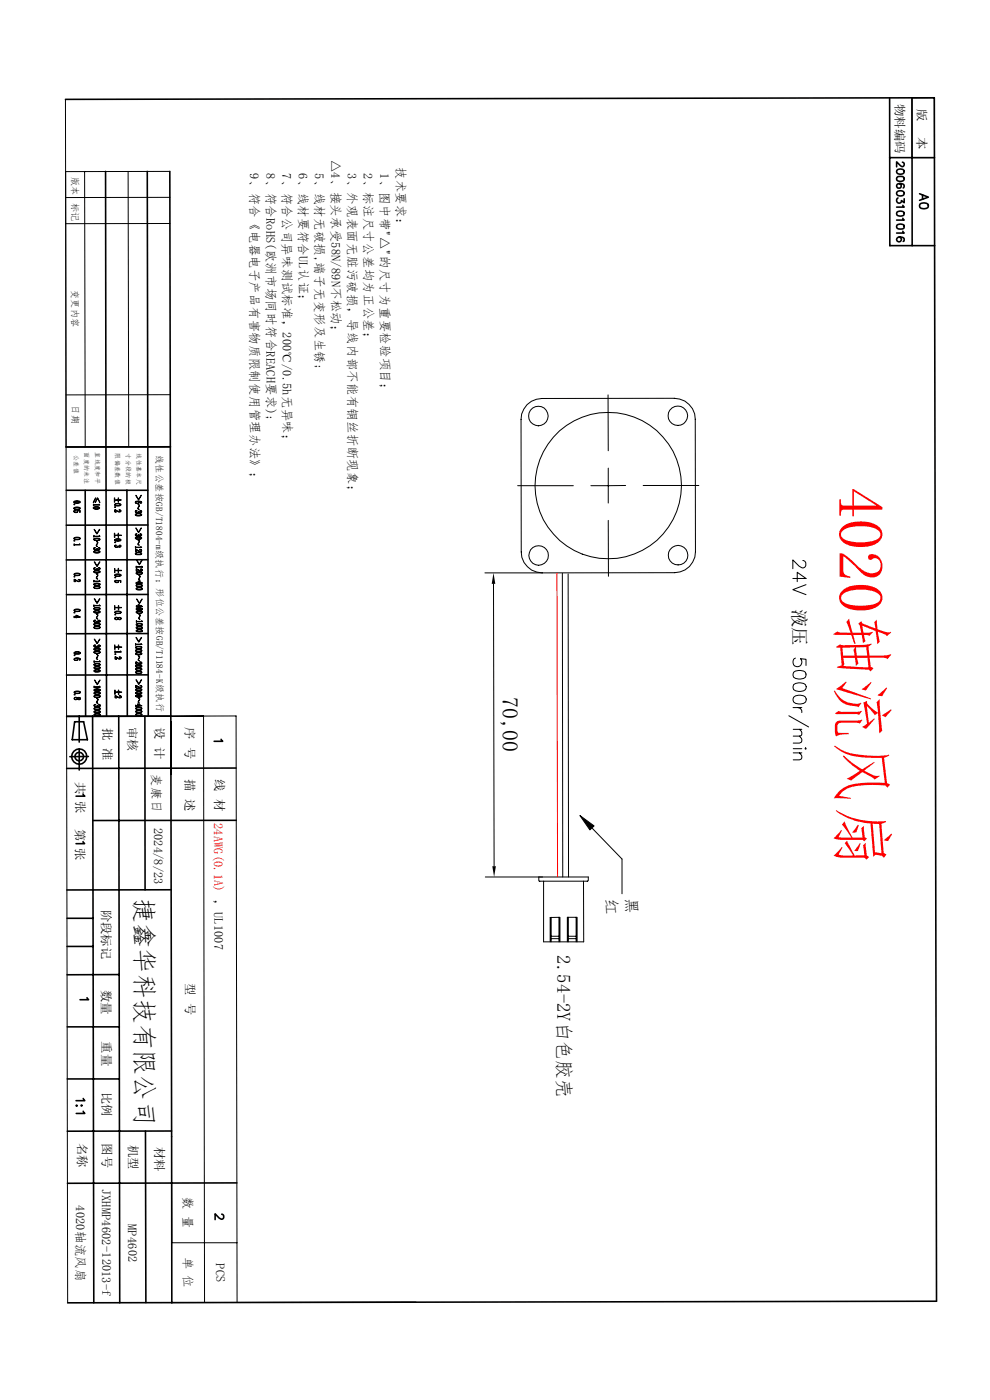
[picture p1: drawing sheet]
<svg xmlns="http://www.w3.org/2000/svg" width="210mm" height="297mm" viewBox="0 0 210 297" stroke-linecap="round" stroke-linejoin="round" font-family="sans-serif">
<g fill="none" stroke="#000" stroke-width=".34">
<path d="M13.9 21.1l184.3-.4 .5 255.4-184.3 .3M22.4 36.4l.2 115.5M31.2 36.4l.3 115.5M36 36.4l.2 115.5M188.7 20.8l.1 31.3h9.5M188.7 33.4h9.5M190.3 36.1a1 1 0 0 1 1.5 .2 .82 .82 0 0 1-.8 .7 .82 .82 0 0 1-.8-.7zM190.3 37.6l.6-.2a.68 .68 0 0 1 .9 .4 .86 .86 0 0 1-.7 .7 .86 .86 0 0 1-.9-.5zM190.8 38.9a.49 .49 0 0 1 .3 .7 .49 .49 0 0 1-.7 .2 .49 .49 0 0 1 0-.8l.4-.1a.76 .76 0 0 1 1 .6l-.2 .4M191.4 34.4l.4 .3v.3l-.3 .3h-.3l-1-1v1.1M193.5 20.8v31.3M190.3 40.7a.91 .91 0 0 1 1.5 .4 .86 .86 0 0 1-.9 .5 .86 .86 0 0 1-.7-.7z"/>
<path d="M190.3 45l.6-.2a.7 .7 0 0 1 .9 .6 .92 .92 0 0 1-1.6 0zM190.3 47.8l.6-.3a.68 .68 0 0 1 .9 .7l-.3 .4h-.4a.68 .68 0 0 1-.9-.6zM190.5 42a.55 .55 0 0 0-.2 1 .55 .55 0 0 0 .9-.5l.6 .5v-.8M190.8 50.3a.51 .51 0 0 1 .4 .7 .51 .51 0 0 1-.8 .2 .51 .51 0 0 1 .1-.8 .8 .8 0 0 1 .9-.1 .8 .8 0 0 1 .4 .8l-.2 .1M191.5 43.6l.3 .3h-1.6M191.5 46.3l.3 .4h-1.6M191.5 49.1l.3 .3h-1.6M195.1 41.1l1.8 .7-1.8 .7M195.2 43.3a1.23 1.23 0 0 1 1.7 .3v.1a1.03 1.03 0 0 1-1.5 .5 .63 .63 0 0 1-.2-.9zM195.7 41.4v.8M36.2 94.8h-22.2M14.1 104h17.3"/>
<path d="M18.1 104l.1 47.9M26.9 104l.1 47.9M31.4 111.4h-17.3M31.4 118.7l-17.3 .1M31.4 134.4l-17.3 .1M31.4 126.1l-17.3 .1M15.8 153.1h1.9l.8 3.8h-3.2zM16.8 151.9v5.5M16.8 158.9v4.5M19.6 151.9l.3 124.5M25.2 151.9l.2 124.5M30.7 151.9l.1 36.9"/>
<path d="M31.4 143.2h-17.3M36.2 153.1l.1 11.1M36.2 151.9l.2 124.5M36.2 151.9l-22.1 .1M46.9 156.8l.3 .5h-1.8M17.6 168.4l.4 .5h-1.9M17.6 178.6l.3 .4h-1.8M18.8 160.5h-4M50.1 162.9l-36 .1M50.1 174l-30.4 .1M14.2 194.8h5.5M36.3 188.8h-22.1"/>
<path d="M14.2 200.8h5.5M14.3 217.8h11M18.5 211.7l.3 .4h-1.8M25.3 206.8h-11.1M14.3 228.9h11M16.1 234.6l.2-.2v.2zM17.2 234.5h.2l-.1 .2zM17.7 233l.3 .5h-1.9M17.7 235.8l.3 .4h-1.8M30.9 239.9v36.5M36.4 239.9l-22.1 .1M47 257.6l.5 .3-.2 .7a.61 .61 0 0 1-.8-.2l-.9-.9v1.2"/>
<path d="M50.2 251h-35.9"/>
<circle cx="16.8" cy="160.5" r="1.61"/>
<circle cx="16.8" cy="160.5" r=".92"/>
</g>
<g fill="none" stroke="#000" stroke-width=".21">
<path d="M13.9 21.1l.5 255.3M17.9 36.4l.2 58.4M27.2 36.4l.1 58.4M36 36.4h-22.1l.1 58.4M193.5 20.8l4.7-.1v12.7h-4.7zM36.1 47.4l-22.2 .1M36.1 41.9h-22.2M36.1 83.7l-22.1 .1M111.8 85.9l.9-.8 1.1-.4 1.1-.2h28.1a4.5 4.5 0 0 1 4.5 4.4v28.2a4.4 4.4 0 0 1-4.4 4.4h-28.1a4.5 4.5 0 0 1-4.4-4.4l-.1-28.1 .2-1.2 .4-1zM129 83.8v11.8M129 99.3v7.4M109.8 103h11.8"/>
<path d="M129 110.4l.1 11.9M132.7 103h-7.4M136.4 103h11.9M170.3 118.9l.5 .3 .1 .8a.65 .65 0 0 1-1 .4l-1.7-1.6v1.9M102.9 121.5h12.1M104.7 123.9l.1 59.9M119.3 121.6l.1 64.5M120.5 121.8l.1 64.3M168.2 122.7h2.8l-1.9-1.3v2M168.7 139.6a.97 .97 0 0 0-.3 1.4 .97 .97 0 0 0 1.4 .2 .97 .97 0 0 0 0-1.5l1.2 .2v1.3M171 124l-2.8 1.1 2.8 1.1M167.3 151.8l4.2 2.4"/>
<path d="M168.2 150.1h1.9M168.3 154.7h1.8M168.3 158.8h1.8M168.3 159.7h1.8M168.4 142.6a2.2 2.2 0 0 1 2.5 0 .9 .9 0 0 1-.4 1.3 2.38 2.38 0 0 1-2.1-.2l-.2-.4zM168.4 145.2a2.2 2.2 0 0 1 2.5 0 .83 .83 0 0 1-.4 1.4 2.38 2.38 0 0 1-2.1-.3l-.2-.4zM168.4 147.9a2.09 2.09 0 0 1 2.5 0 .88 .88 0 0 1-.4 1.3 2.23 2.23 0 0 1-2.1-.3l-.2-.4zM169.3 150.1a.91 .91 0 0 1 .8 1.1M169.6 154.7l.5 .7-.1 .6-1.7 .2M169.6 156.2l.5 .6-.1 .7-.4 .1h-1.3M169.6 159.7l.5 .7-.1 .6-.4 .2h-1.3M170.9 158.7l.1 .1-.1 .2-.1-.2z"/>
<path d="M125.6 175.6l6.4 6.6v7.4M114.3 186.1v.7l.1 .1h10.2l.2-.1v-.7h-21.8M115.3 186.9v12.9h8.5v-12.9M116.7 199.8v-5.2h2.1v5.2M116.9 198.6h1.7M116.9 194.6v5.2M116.9 199.1h1.7M118.6 194.6v5.2M120.4 199.8v-5.2h2v5.2M120.6 198.6h1.6M120.6 199.1h1.6M120.6 194.6v5.2"/>
<path d="M122.2 194.6v5.2M36.4 251v12.7h13.9M43.4 276.3l-.2-124.4h-7h13.9l.2 124.4M88.2 276.2l-51.6 .2"/>
<circle cx="114.2" cy="88.3" r="2.07"/>
<circle cx="143.8" cy="88.2" r="2.06"/>
<circle cx="114.3" cy="117.8" r="2.09"/>
<circle cx="129.1" cy="103" r="15.5"/>
<circle cx="143.8" cy="117.8" r="2.06"/>
</g>
<g fill="#000" stroke="#000" stroke-width=".21">
<path d="M15.7 106.5l.5 .2 .7-.1-.4-.3zM15.7 106.3h.2a.87 .87 0 0 1 1.1 .3l-.2 .1a.8 .8 0 0 1-1.1-.2zM15.7 107a.09 .09 0 0 1 .1 0 .09 .09 0 0 1-.1 0zM15.7 107.8l.3 .2a.79 .79 0 0 0 .9-.2l-.4-.1zM15.7 107.8l.2-.2a.87 .87 0 0 1 1.1 .3l-.2 .1a.8 .8 0 0 1-1.1-.2zM15.7 108.3l.3-.1v.2l-.3-.1 .2 .3 .6-.1-.2-.2h.7v.4h-.1v-.4h-.5a.36 .36 0 0 1-.3 .5 .36 .36 0 0 1-.4-.5z"/>
<path d="M15.7 114.2a.8 .8 0 0 0 1.1 .1h.2l-.2-.2zM15.7 114.2l.3-.2a.72 .72 0 0 1 1 .3l-.2 .2a.81 .81 0 0 1-1.1-.3zM15.7 114.7a.1 .1 0 0 1 .2 0 .1 .1 0 0 1-.2 0zM15.7 115.4l.1 .1h1l.1-.1 .1 .2h-1.3v.1z"/>
<path d="M20.3 105.6l-.5 1zM20.7 105.6l.5 1-.5-.9-.5 .9zM19.8 106.9l.1 .2h1.1v-.2l.2 .2h-1.3l-.1 .2zM19.9 107.7v.1l.1 .1 1.1-.1-.3-.2zM19.8 107.7l.3-.2a.72 .72 0 0 1 1 .3l-.2 .2a.81 .81 0 0 1-1.1-.3z"/>
<path d="M19.9 112.3l.7 .9 .6-.9-.6 1zM19.9 113.6l.1 .1h1l.1-.1 .1 .2h-1.3v.2zM19.9 114.4l.5 .2 .8-.1-.5-.2zM19.9 114.3l.3-.1a.77 .77 0 0 1 1 .3l-.2 .1a.87 .87 0 0 1-1.1-.2zM20.4 114.9l.4 .2-.3 .6 .2 .3-.3-.3 .1-.3a.32 .32 0 0 0 .2-.3 .32 .32 0 0 0-.3-.2zM19.9 116.2h.3h-.2a.29 .29 0 0 0 .2 .4 .29 .29 0 0 0 .4-.3 .26 .26 0 0 0 .3 .3 .26 .26 0 0 0 .2-.4h-.2a.25 .25 0 0 1 .3 .1 .25 .25 0 0 1-.1 .4 .25 .25 0 0 1-.3-.1l-.2-.1-.2 .1a.34 .34 0 0 1-.4 0 .34 .34 0 0 1-.1-.4zM20 117l-.1 .1 .3 .1 1-.1-.5-.2zM19.9 117l.3-.2a.72 .72 0 0 1 1 .3l-.2 .2a.81 .81 0 0 1-1.1-.3z"/>
<path d="M20 119.2l.6 .9 .6-.9-.6 1zM19.9 120.5l.3-.1-.2 .1a.3 .3 0 0 0 .3 .4 .3 .3 0 0 0 .3-.3 .26 .26 0 0 0 .3 .2 .26 .26 0 0 0 .2-.3h-.2a.24 .24 0 0 1 .3 0 .24 .24 0 0 1 0 .4 .24 .24 0 0 1-.3 0l-.3-.2-.4 .2a.27 .27 0 0 1-.3-.1 .27 .27 0 0 1 0-.3zM19.9 121.3l.5 .2 .8-.1-.3-.2zM19.9 121.2l.3-.1a.81 .81 0 0 1 1.1 .3l-.3 .1a.72 .72 0 0 1-1.1-.3zM20.4 121.8h.1a.47 .47 0 0 1 .3 .4 .47 .47 0 0 1-.3 .4l.2 .3-.3-.3 .1-.2a.33 .33 0 0 0 .2-.3 .33 .33 0 0 0-.3-.3zM19.9 123.1l.1 .2h1l.1-.2 .2 .3h-1.3l-.1 .1zM19.9 123.9l.5 .2 .8-.1-.5-.2zM20 123.8l.2-.1a.87 .87 0 0 1 1.1 .3l-.3 .2a.77 .77 0 0 1-1.1-.3zM20 124.5l-.1 .2 .2 .1 1.1-.1-.3-.2zM20 124.5l.2-.1a.81 .81 0 0 1 1.1 .3l-.3 .1a.72 .72 0 0 1-1.1-.3z"/>
<path d="M24.3 105.6v1zM24.5 106h.6v-.4v.4l.6 .1h-.6v.5v-.5zM24.5 107l-.1 .1a.8 .8 0 0 0 1 .1l.2-.1-.2-.2zM24.4 106.9l.2-.1a.81 .81 0 0 1 1.1 .3l-.3 .2a.81 .81 0 0 1-1.1-.3zM24.3 107.6a.1 .1 0 0 1 .2 0 .1 .1 0 0 1-.2 0zM24.3 108.1h.1a.88 .88 0 0 0 1.2 .3l-.4-.2a.29 .29 0 0 1 .4 .1 .29 .29 0 0 1-.1 .3 .29 .29 0 0 1-.4 0l-.7-.4v.3l.2 .1h-.3z"/>
<path d="M24.3 113.1l.1 .9h-.1zM24.5 113.5h.6v-.4v.4l.7 .1h-.7v.4v-.4zM24.4 114.5l.4 .2 .8-.1-.5-.2zM24.3 114.5l.3-.2a.77 .77 0 0 1 1.1 .3l-.3 .2a.87 .87 0 0 1-1.1-.3zM24.3 115l.3 .1h-.2zM24.3 115.7h.4h-.3a.3 .3 0 0 0 .3 .4 .3 .3 0 0 0 .3-.3 .26 .26 0 0 0 .3 .2 .26 .26 0 0 0 .2-.3h-.2a.24 .24 0 0 1 .4 0 .24 .24 0 0 1 0 .4 .24 .24 0 0 1-.4 0l-.2-.2-.3 .2h-.3z"/>
<path d="M28.8 105.1l.6 .9 .6-.9-.6 .9zM28.9 106.4l-.2 .2 .2 .1 .6-.1-.3-.2zM28.8 106.4l.1-.1a.83 .83 0 0 1 1.2 .3l-.3 .2 .2-.1-.1-.3h-.6l.2 .1a.41 .41 0 0 1-.4 .3 .41 .41 0 0 1-.4-.3zM29.3 107l.3 .2-.2 .5a.24 .24 0 0 0-.1 .2 .24 .24 0 0 0 .2 .2l-.3-.2 .1-.3a.32 .32 0 0 0 .2-.4 .32 .32 0 0 0-.2-.2zM28.7 108.4l.4-.1-.4 .2 .2 .2h.4l.1-.2 .3 .2 .3-.1v-.2h-.3a.24 .24 0 0 1 .3 0 .24 .24 0 0 1 0 .3 .24 .24 0 0 1-.3 .1l-.3-.2-.3 .2a.29 .29 0 0 1-.3-.1 .29 .29 0 0 1-.1-.3zM28.8 109.1l-.1 .1 .3 .1 1-.1-.5-.2zM28.8 109.1l.2-.1a.81 .81 0 0 1 1.1 .3l-.3 .1a.72 .72 0 0 1-1.1-.3z"/>
<path d="M28.8 112l.6 .9 .6-.9-.6 1zM28.7 113.3h.4l-.3 .1 .1 .2h.4l.1-.2 .3 .2 .3-.1-.3-.2a.23 .23 0 0 1 .3 .1 .23 .23 0 0 1-.2 .3l-.4-.2-.3 .2a.29 .29 0 0 1-.3 0 .29 .29 0 0 1-.1-.4zM28.8 114v.1a.8 .8 0 0 0 1 .2l.2-.2-.2-.1zM28.8 114l.2-.1a.81 .81 0 0 1 1.1 .3l-.3 .2a.75 .75 0 0 1-1.1-.3zM29.3 114.6l.3 .2-.3 .6 .2 .3a.39 .39 0 0 1-.3-.4 .39 .39 0 0 1 .3-.4zM28.7 116l.1 .1h1.1v-.1l.2 .2h-1.2l-.2 .1zM28.7 116.5h.2a.87 .87 0 0 0 1.1 .3l-.4-.2a.27 .27 0 0 1 .4 0 .27 .27 0 0 1 0 .4 .27 .27 0 0 1-.4 0l-.7-.4-.1 .3 .2 .2-.3-.1zM28.8 117.4a.52 .52 0 0 0 .7 .2h.4l.1-.2-.5-.1zM28.8 117.3l.2-.1a.75 .75 0 0 1 1.1 .3l-.3 .2a.87 .87 0 0 1-1.1-.3z"/>
<path d="M29 118.8l.5 .9 .7-.9-.6 1zM28.9 120.1l.1 .1h1.1v-.1l.1 .2h-1.2l-.1 .2zM28.9 120.7h.1a.98 .98 0 0 0 1.1 .2v-.1h-.3a.24 .24 0 0 1 .3 0 .24 .24 0 0 1 .1 .3 .24 .24 0 0 1-.4 .1l-.8-.5v.4l.2 .1h-.3zM28.9 121.6l.3 .2 .9-.2-.4-.2zM28.9 121.5l.2-.1a.81 .81 0 0 1 1.1 .3l-.3 .1a.72 .72 0 0 1-1-.3zM29.4 122l.4 .3-.3 .4a.27 .27 0 0 0 0 .3 .27 .27 0 0 0 .2 .1l-.3-.2 .3-.5zM28.9 123.5l.4 .2v-.4l.9 .4h-.9v.2v-.2h-.3l-.1 .2zM29.3 123.4v.3h.7zM29 124.1l-.1 .2 .5 .1 .7-.2a.8 .8 0 0 0-1-.1zM29 124.1l.1-.1a.81 .81 0 0 1 1.1 .3l-.2 .2a.75 .75 0 0 1-1.1-.3zM29 124.8l-.1 .1 .3 .2a.79 .79 0 0 0 .9-.2l-.4-.2zM29 124.8l.1-.1a.81 .81 0 0 1 1.1 .3l-.2 .1a.75 .75 0 0 1-1.1-.3z"/>
<path d="M15.8 129.4l-.1 .1 .2 .1 1.1-.1-.3-.2zM15.7 129.4l.3-.2a.81 .81 0 0 1 1.1 .3l-.3 .2a.72 .72 0 0 1-1.1-.3zM15.7 130a.11 .11 0 0 1 .2 0 .11 .11 0 0 1-.2 0zM15.7 130.7v.2h.4v-.4l1 .4h-.9v.2l-.1-.2h-.3l-.1 .2zM16.2 130.6v.3h.6z"/>
<path d="M15.8 121.8l-.1 .1 .3 .1 1-.1-.5-.2zM15.7 121.8l.3-.2a.72 .72 0 0 1 1 .3l-.2 .2a.72 .72 0 0 1-1.1-.3zM15.7 122.4a.12 .12 0 0 1 .2 0 .12 .12 0 0 1-.2 0zM15.7 122.9h.1a.96 .96 0 0 0 1.2 .3l-.4-.3a.3 .3 0 0 1 .4 .2 .3 .3 0 0 1-.1 .4 .3 .3 0 0 1-.4-.1l-.7-.4v.3l.2 .1h-.3z"/>
<path d="M15.7 138.5l.3 .2a.79 .79 0 0 0 1-.2l-.5-.2zM15.7 138.5l.3-.2a.81 .81 0 0 1 1.1 .3l-.5 .2a.56 .56 0 0 1-.9-.3zM15.7 139a.1 .1 0 0 1 .2 0 .1 .1 0 0 1-.2 0zM15.8 139.7v.3l.7-.1-.2-.2zM15.7 139.8a.9 .9 0 0 1 1.4 .2h-.3l.2-.2-.6-.1h.1a.4 .4 0 0 1-.4 .5 .4 .4 0 0 1-.4-.4z"/>
<path d="M20 127l.6 .9 .6-.9-.6 1zM19.9 128.3l.1 .1h1.1v-.1l.2 .2h-1.2l-.2 .2zM19.9 129.1l.5 .2 .8-.1a.8 .8 0 0 0-1.1-.2zM20 129l.2-.1a.87 .87 0 0 1 1.1 .3 .97 .97 0 0 1-1.4-.1zM20 129.7l-.1 .1 .3 .2a.79 .79 0 0 0 1-.2l-.5-.2zM20 129.7l.2-.1a.81 .81 0 0 1 1.1 .3l-.3 .1a.75 .75 0 0 1-1.1-.2zM20.4 130.3l.4 .2-.3 .6 .2 .3-.3-.2 .3-.6zM20 131.6h.3l-.3 .1 .1 .2a.34 .34 0 0 0 .5-.2h.1a.26 .26 0 0 0 .1 .3 .26 .26 0 0 0 .3-.1l.1-.2-.3-.1h.1a.27 .27 0 0 1 .1 .4 .27 .27 0 0 1-.4-.1l-.1-.1a.33 .33 0 0 1-.4 .3 .33 .33 0 0 1-.2-.5zM20.1 132.3l-.1 .2 .1 .1 1.1-.1-.2-.2zM20 132.3l.2-.1a.81 .81 0 0 1 1.1 .3l-.3 .2a.81 .81 0 0 1-1.1-.3zM20.1 133l-.1 .1a.8 .8 0 0 0 1 .1l.2-.1-.2-.1zM20 133l.2-.1a.75 .75 0 0 1 1.1 .3l-.3 .1a.81 .81 0 0 1-1.1-.2z"/>
<path d="M20 135.6l.6 .8 .6-.8-.6 1zM20 136.8h.3l-.3 .1a.32 .32 0 0 0 .3 .3 .32 .32 0 0 0 .4-.2 .24 .24 0 0 0 .2 .2 .24 .24 0 0 0 .2-.3h-.2h.3a.29 .29 0 0 1-.1 .4 .29 .29 0 0 1-.4-.2 .36 .36 0 0 1-.5 .3 .36 .36 0 0 1-.2-.6zM20 137.7l.2 .2 1-.1-.5-.3zM20 137.6l.2-.1a.77 .77 0 0 1 1.1 .3l-.3 .1a.87 .87 0 0 1-1.1-.2zM20.1 138.3l-.1 .1 .2 .1 1-.1-.2-.2zM19.9 138.3l.3-.2a.72 .72 0 0 1 1.1 .3l-.3 .2a.81 .81 0 0 1-1.1-.3zM20.5 138.8l.3 .2-.3 .6 .2 .3-.3-.2 .2-.3a.32 .32 0 0 0 .1-.3 .32 .32 0 0 0-.2-.3zM19.9 140.2l.2 .1h.9l.2-.1 .1 .2h-1.3l-.1 .1zM20 141l.4 .2 .8-.1-.5-.3zM19.9 141l.3-.2a.77 .77 0 0 1 1.1 .3l-.3 .1a.87 .87 0 0 1-1.1-.2zM20.1 141.6l-.1 .1 .2 .1 1-.1-.2-.2zM20 141.5l.2-.1a.72 .72 0 0 1 1.1 .3l-.3 .2a.72 .72 0 0 1-1.1-.3zM20 142.3l.2 .2 1-.1-.5-.2zM20 142.2l.2-.1a.77 .77 0 0 1 1.1 .3l-.3 .1a.73 .73 0 0 1-1.1-.2z"/>
<path d="M24.3 120.6l.1 .9zM24.6 121h.5v-.4v.4l.7 .1h-.7v.4v-.4zM24.5 121.9l-.1 .2 .2 .1 1-.1-.2-.2zM24.3 122l.3-.2a.81 .81 0 0 1 1.1 .3l-.3 .2a.72 .72 0 0 1-1.1-.3zM24.3 122.5a.1 .1 0 0 1 .2 0 .1 .1 0 0 1-.2 0zM24.4 123.2l.3-.1-.2 .1a.32 .32 0 0 0 .2 .4 .32 .32 0 0 0 .4-.3l-.1-.2h.7v.5l-.1-.4h-.5a.39 .39 0 0 1-.3 .5 .39 .39 0 0 1-.5-.4z"/>
<path d="M24.3 128.5l.1 .9zM24.6 128.9h.5l.1-.4v.4h.6h-.6l-.1 .5v-.5zM24.5 129.8l.1 .2h1.1l-.3-.2zM24.3 129.8l.3-.1a.81 .81 0 0 1 1.1 .3l-.3 .1a.81 .81 0 0 1-1.1-.3zM24.3 130.4a.1 .1 0 0 1 .2 0 .1 .1 0 0 1-.2 0zM24.4 131.1a.26 .26 0 0 0 .3 .3 .26 .26 0 0 0 .2-.3zM24.4 131.1l.4-.2 .3 .2a.33 .33 0 0 1 .5-.2 .33 .33 0 0 1 0 .6 .33 .33 0 0 1-.5-.2l-.4 .2a.28 .28 0 0 1-.3-.1 .28 .28 0 0 1 0-.3zM25.2 131.1l-.1 .1a.22 .22 0 0 0 .4 .2 .21 .21 0 0 0-.1-.3z"/>
<path d="M24.3 136.8l.1 1h-.1zM24.6 137.2h.5l.1-.4v.4l.6 .1h-.6l-.1 .5v-.5zM24.4 138.1l.1 .2h1l.1-.2 .1 .2h-1.3v.2zM24.3 138.8a.15 .15 0 0 1 .3 0 .15 .15 0 0 1-.3 0zM24.4 139.3h.1a.96 .96 0 0 0 1.2 .3l-.1-.2h-.3a.23 .23 0 0 1 .4 .1 .23 .23 0 0 1-.3 .3l-.9-.4v.3l.2 .1h-.3z"/>
<path d="M28.8 135.3l.6 .8 .7-.8-.6 .9zM28.7 136.5l.1 .2h1.1l.1-.2 .1 .2h-1.2l-.2 .2zM28.8 137.3l.5 .2 .7-.1a.8 .8 0 0 0-1-.2zM28.8 137.2l.2-.1a.87 .87 0 0 1 1.1 .3 .97 .97 0 0 1-1.4-.1zM28.8 138l.2 .2 1.1-.2-.6-.2zM28.8 137.9l.2-.1a.81 .81 0 0 1 1.1 .3l-.3 .2a.75 .75 0 0 1-1.1-.3zM28.8 138.6l.5 .3 .8-.2-.6-.2zM28.8 138.5h.2a.87 .87 0 0 1 1.1 .2l-.3 .2a.87 .87 0 0 1-1.1-.3zM29.3 139.1l.3 .2-.2 .6 .2 .3-.3-.1 .2-.5a.27 .27 0 0 0 0-.3 .27 .27 0 0 0-.2-.2zM28.8 140.4h.1a.87 .87 0 0 0 1.2 .2l-.5-.1a.27 .27 0 0 1 .4 0 .27 .27 0 0 1 0 .4 .27 .27 0 0 1-.4 0l-.7-.4v.3l.2 .1h-.3zM28.8 141.3a.52 .52 0 0 0 .8 .2l.4-.1 .1-.1-.5-.2zM28.8 141.2l.2-.1a.75 .75 0 0 1 1.1 .3l-.3 .2a.81 .81 0 0 1-1.1-.3zM28.8 141.9l.5 .3 .8-.2-.3-.2zM28.8 141.8l.5-.1a.56 .56 0 0 1 .8 .3l-.3 .2a.87 .87 0 0 1-1.1-.3zM28.9 142.5l-.1 .1a.8 .8 0 0 0 1.1 .1l.2-.1-.3-.1zM28.8 142.5l.2-.1a.72 .72 0 0 1 1.1 .3l-.3 .2a.81 .81 0 0 1-1.1-.3z"/>
<path d="M29 127.1l.6 .8 .6-.8-.6 1zM28.9 128.5l.1 .1h.3v-.3l.9 .4h-.9v.1v-.1h-.3l-.1 .1zM29.3 128.3v.3h.8zM29 129.2l.4 .2 .8-.2-.5-.2zM29 129.1l.1-.1a.8 .8 0 0 1 1.1 .2l-.2 .2a.87 .87 0 0 1-1.1-.2zM29 129.8v.1l.1 .1 1.1-.1-.3-.2zM29 129.7l.1-.1a.75 .75 0 0 1 1.1 .3l-.2 .2a.81 .81 0 0 1-1.1-.3zM29.4 130.3h.1a.38 .38 0 0 1 .3 .3 .38 .38 0 0 1-.3 .4v.2l.2 .2-.3-.2 .1-.3a.31 .31 0 0 0 .2-.4 .31 .31 0 0 0-.3-.2zM28.9 131.7l.1 .1h1l.1-.1 .1 .2h-1.2l-.1 .1zM29 132.5l.4 .2 .8-.2-.5-.2zM29 132.3h.2a.77 .77 0 0 1 1 .2l-.2 .2a.87 .87 0 0 1-1.1-.2zM29 133.1v.1l.2 .1 1-.1-.3-.2zM29 133l.2-.1a.72 .72 0 0 1 1 .3l-.2 .2a.81 .81 0 0 1-1.1-.3zM29 133.8l.2 .2 1-.1-.5-.3zM29 133.7l.2-.1a.77 .77 0 0 1 1 .3l-.2 .1a.87 .87 0 0 1-1.1-.2z"/>
<path d="M15.9 146.8l-.1 .1 .2 .1 1-.1-.2-.2zM15.7 146.8l.3-.2a.72 .72 0 0 1 1.1 .3l-.3 .2a.81 .81 0 0 1-1.1-.3zM15.7 147.3l.3 .1h-.3zM15.8 148a.28 .28 0 0 0 .3 .4 .28 .28 0 0 0 .3-.3zM15.7 148.1l.3-.2 .4 .2a.33 .33 0 0 1 .5-.2 .33 .33 0 0 1 0 .6 .33 .33 0 0 1-.5-.2l-.4 .2zM16.5 148.2a.25 .25 0 0 0 .5 0 .25 .25 0 0 0-.5 0z"/>
<path d="M20 144.3l.6 .8 .7-.8-.6 .9zM19.9 145.5l.2 .2h1l.1-.2 .1 .3h-1.3l-.1 .1zM20 146.3l.2 .3 1-.2-.5-.2zM20 146.3l.2-.1a.87 .87 0 0 1 1.1 .2l-.3 .2a.73 .73 0 0 1-1.1-.2zM20.1 146.9l-.1 .2 .2 .1 1-.1-.2-.2zM20 146.9l.2-.1a.81 .81 0 0 1 1.1 .3l-.3 .2a.72 .72 0 0 1-1.1-.3zM20 147.7l.2 .2 1-.2-.5-.2zM20 147.6l.2-.1a.81 .81 0 0 1 1.1 .3l-.3 .2a.72 .72 0 0 1-1.1-.3zM20.5 148.1l.3 .3a.54 .54 0 0 0 0 .9l-.4-.2 .3-.6zM20 149.5h.3h-.2a.28 .28 0 0 0 .2 .4 .28 .28 0 0 0 .3-.3l.1 .2h.5v-.2h-.3a.24 .24 0 0 1 .4 0 .24 .24 0 0 1 0 .3 .24 .24 0 0 1-.4 0l-.2-.2-.4 .2a.29 .29 0 0 1-.3 0 .29 .29 0 0 1 0-.4zM20 150.3l.4 .2 .8-.1-.2-.2zM20 150.2l.2-.1a.81 .81 0 0 1 1.1 .3l-.3 .2a.75 .75 0 0 1-1.1-.3zM20 151l.2 .2a.79 .79 0 0 0 1-.2l-.5-.2zM20 150.9l.2-.1a.81 .81 0 0 1 1.1 .3l-.5 .2a.56 .56 0 0 1-.9-.3zM20 151.6l.5 .2 .7-.1a.8 .8 0 0 0-1-.1zM20 151.5l.2-.1a.81 .81 0 0 1 1.1 .3l-.3 .2a.75 .75 0 0 1-1.1-.3z"/>
<path d="M24.3 146.4l.1 .9zM24.6 146.8h.5l.1-.4v.4l.6 .1h-.6v.4h-.1v-.4zM24.4 147.6h.1a.83 .83 0 0 0 1.2 .2l-.2-.1h-.2a.26 .26 0 0 1 .3-.1 .26 .26 0 0 1 .1 .4 .26 .26 0 0 1-.3 .1l-.9-.5v.4l.2 .1-.3-.1z"/>
<path d="M28.8 144.2l.7 .9 .6-.9-.6 1zM28.8 145.4h.1a.76 .76 0 0 0 1.2 .2l-.4-.1a.24 .24 0 0 1 .4 .1 .24 .24 0 0 1-.3 .3l-.9-.4v.3l.2 .1h-.3zM28.8 146.3l.5 .2 .8-.1-.3-.2zM28.8 146.2l.2-.1a.73 .73 0 0 1 1.1 .2 .97 .97 0 0 1-1.4 0zM28.9 146.9l-.1 .1 .3 .2 1-.2-.5-.2zM28.7 146.9l.3-.1a.72 .72 0 0 1 1.1 .3l-.3 .1a.81 .81 0 0 1-1.1-.3zM28.8 147.6l.5 .2 .8-.1-.5-.2zM28.7 147.6l.3-.2a.77 .77 0 0 1 1.1 .3l-.3 .2a.87 .87 0 0 1-1.1-.3zM29.3 148.1l.4 .2-.3 .6 .2 .3-.3-.2 .1-.3a.32 .32 0 0 0 .2-.4 .32 .32 0 0 0-.3-.2zM28.8 149.6v.1h.4v-.3l.9 .4h-.9v.1l-.3-.1-.1 .1zM29.2 149.4v.3h.7zM28.9 150.2l-.1 .1 .3 .2 1-.2-.5-.2zM28.9 150.2l.1-.1a.72 .72 0 0 1 1.1 .3l-.3 .1a.72 .72 0 0 1-1-.3zM28.8 150.9l.5 .2 .8-.1a.89 .89 0 0 0-1.1-.2zM28.9 150.8l.1-.1a.76 .76 0 0 1 1.1 .3l-.3 .2a.77 .77 0 0 1-1-.3zM28.9 151.5l-.1 .1 .3 .2 1-.2-.5-.2zM28.9 151.5l.1-.1a.81 .81 0 0 1 1.1 .3l-.3 .1a.72 .72 0 0 1-1-.2z"/>
</g>
<path d="M118.2 121.6l.1 64.5" fill="none" stroke="#f00" stroke-width=".21"/>
<path d="M123 173l3 2.2-.9 .9z" fill="#000" stroke="#000" stroke-width=".21"/>
<path d="M104.7 121.5l.4 2.4h-.8zM104.4 183.8h.8l-.4 2.3z" fill="#000"/>
<text font-size="13.5" fill="#f00" x="178.1" y="103.3" transform="rotate(90 178.1 103.3)">4020轴流风扇</text>
<text font-size="5.4" x="28.7" y="190.4" transform="rotate(90 28.7 190.4)">捷鑫华科技有限公司</text>
<text font-size="4.7" x="106.6" y="147.9" transform="rotate(90 106.6 147.9)">70,00</text>
<text font-size="4" x="118.2" y="202.7" transform="rotate(90 118.2 202.7)">2.54-2Y白色胶壳</text>
<text font-size="3.9" x="168.2" y="129.2" transform="rotate(90 168.2 129.2)">液压</text>
<g font-size="3.3">
<text x="128.6" y="190.6" transform="rotate(90 128.6 190.6)">红</text>
<text x="132.8" y="190.5" transform="rotate(90 132.8 190.5)">黑</text>
</g>
<g font-size="2.7">
<text x="70.3" y="33.9" transform="rotate(90 70.3 33.9)">△4、接头承受58N/89N不松动；</text>
<text x="84.1" y="35.4" transform="rotate(90 84.1 35.4)">技术要求：</text>
<text x="53" y="36.8" transform="rotate(90 53 36.8)">9、符合《电器电子产品有害物质限制使用管理办法》；</text>
<text x="56.5" y="36.8" transform="rotate(90 56.5 36.8)">8、符合RoHS(欧洲市场同时符合REACH要求);</text>
<text x="59.9" y="36.8" transform="rotate(90 59.9 36.8)">7、符合公司异味测试标准，200℃/0.5h无异味；</text>
<text x="63.4" y="36.8" transform="rotate(90 63.4 36.8)">6、线材要符合UL认证；</text>
<text x="66.9" y="36.8" transform="rotate(90 66.9 36.8)">5、线材无破损,端子无变形及生锈;</text>
<text x="73.8" y="36.8" transform="rotate(90 73.8 36.8)">3、外观表面无脏污破损，导线内部不能有铜丝折断现象；</text>
<text x="77.2" y="36.8" transform="rotate(90 77.2 36.8)">2、标注尺寸公差均为正公差；</text>
<text x="80.7" y="36.8" transform="rotate(90 80.7 36.8)">1、图中带&quot;△&quot;的尺寸为重要检验项目；</text>
<text x="32.3" y="164.3" transform="rotate(90 32.3 164.3)">麦康日</text>
<text x="32.7" y="175.6" transform="rotate(90 32.7 175.6)">2024/8/23</text>
<text x="16.1" y="255.7" transform="rotate(90 16.1 255.7)">4020轴流风扇</text>
<text x="21.7" y="252.2" transform="rotate(90 21.7 252.2)">JXHMP4602-12013-f</text>
<text x="38.9" y="254" transform="rotate(90 38.9 254)">数 量</text>
<text x="27.2" y="259.7" transform="rotate(90 27.2 259.7)">MP4602</text>
<text x="38.9" y="266.6" transform="rotate(90 38.9 266.6)">单 位</text>
<text x="45.9" y="268" transform="rotate(90 45.9 268)">PCS</text>
</g>
<text font-size="2.7" fill="#f00" x="45.4" y="174.6" transform="rotate(90 45.4 174.6)">24AWG(0.1A) ，UL1007</text>
<g font-size="2.6">
<text x="190" y="22" transform="rotate(90 190 22)">物料编码</text>
<text x="194.6" y="23.2" transform="rotate(90 194.6 23.2)">版</text>
<text x="194.6" y="29.1" transform="rotate(90 194.6 29.1)">本</text>
<text x="21.9" y="154.3" transform="rotate(90 21.9 154.3)">批 准</text>
<text x="27.1" y="154.2" transform="rotate(90 27.1 154.2)">审核</text>
<text x="32.9" y="154.3" transform="rotate(90 32.9 154.3)">设 计</text>
<text x="39.3" y="154.1" transform="rotate(90 39.3 154.1)">序 号</text>
<text x="16.1" y="165.8" transform="rotate(90 16.1 165.8)">共 张</text>
<text x="39.3" y="165.2" transform="rotate(90 39.3 165.2)">描 述</text>
<text x="45.6" y="165.2" transform="rotate(90 45.6 165.2)">线 材</text>
<text x="16.1" y="175.9" transform="rotate(90 16.1 175.9)">第 张</text>
<text x="21.6" y="193" transform="rotate(90 21.6 193)">阶段标记</text>
<text x="21.6" y="209.9" transform="rotate(90 21.6 209.9)">数量</text>
<text x="39.4" y="208.6" transform="rotate(90 39.4 208.6)">型 号</text>
<text x="21.7" y="220.9" transform="rotate(90 21.7 220.9)">重量</text>
<text x="21.7" y="231.6" transform="rotate(90 21.7 231.6)">比例</text>
<text x="16.5" y="242.4" transform="rotate(90 16.5 242.4)">名称</text>
<text x="21.7" y="242.5" transform="rotate(90 21.7 242.5)">图号</text>
<text x="27.3" y="242.8" transform="rotate(90 27.3 242.8)">机型</text>
<text x="32.9" y="243.2" transform="rotate(90 32.9 243.2)">材料</text>
</g>
<g font-size="2">
<text x="15.2" y="37.5" transform="rotate(90 15.2 37.5)">版本</text>
<text x="15.2" y="43" transform="rotate(90 15.2 43)">标记</text>
<text x="15.2" y="61.5" transform="rotate(90 15.2 61.5)">变更内容</text>
<text x="15.3" y="86" transform="rotate(90 15.3 86)">日期</text>
<text x="33.1" y="96.5" transform="rotate(90 33.1 96.5)">线性公差按GB/T1804-m级执行；形位公差按GB/T1184-K级执行</text>
</g>
<g font-size="1.3">
<text x="17.9" y="96" transform="rotate(90 17.9 96)">面度的未注</text>
<text x="20.2" y="96" transform="rotate(90 20.2 96)">直线度和平</text>
<text x="15.7" y="96.6" transform="rotate(90 15.7 96.6)">公差值</text>
<text x="24.5" y="96.2" transform="rotate(90 24.5 96.2)">限偏差数值</text>
<text x="26.8" y="96.2" transform="rotate(90 26.8 96.2)">寸分段的极</text>
<text x="29" y="96.2" transform="rotate(90 29 96.2)">线性基本尺</text>
</g>
</svg>
